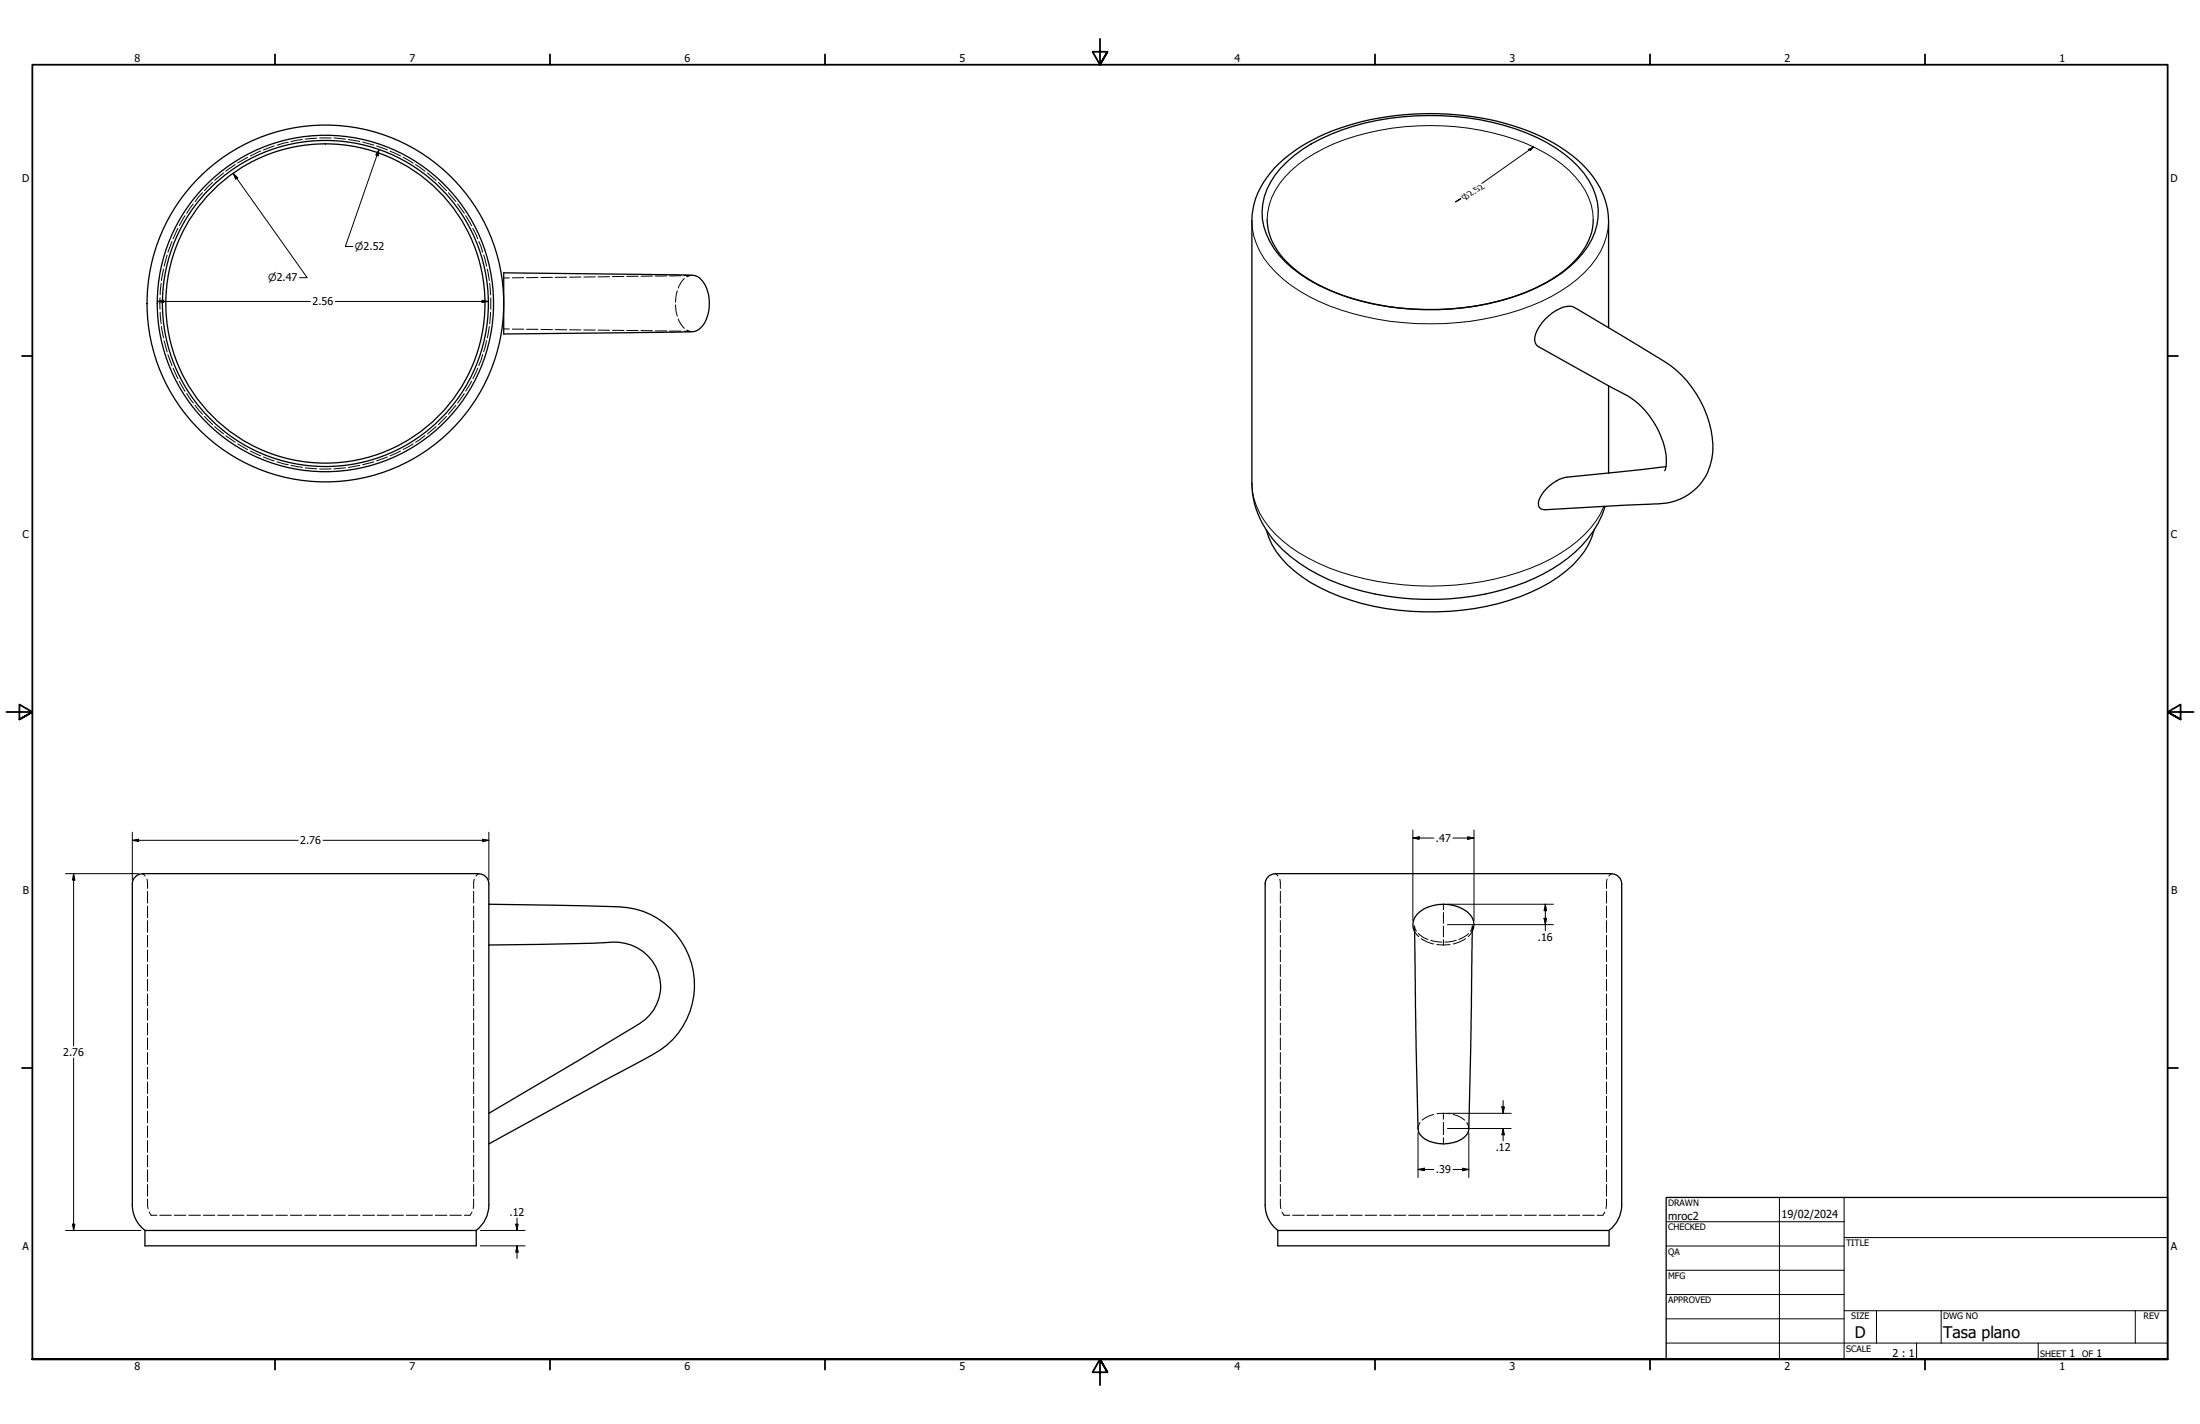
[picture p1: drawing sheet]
<svg xmlns="http://www.w3.org/2000/svg" width="864mm" height="559mm" viewBox="0 0 864 559" stroke-linecap="round" stroke-linejoin="round" font-family="sans-serif">
<!-- layer: Hidden (ANSI) -->
<g fill="none" stroke="#000" stroke-width=".39">
<path d="M102.4 59.2l-4.2 2M107.6 57.3l-4.2 1.6M113.2 55.8l-4.4 1.2M118.7 54.7l-4.5 .9M124.3 54.2l-4.5 .4M125.5 54.2h4.5M131.1 54.2l4.5 .4M136.8 54.7l4.4 .8M142.4 55.8l4.3 1.2M147.8 57.3l4.3 1.6M153.1 59.3l4.1 1.9M79.5 75.6l-2.9 3.5"/>
<path d="M83.4 71.6l-3.1 3.2M87.8 67.9l-3.5 2.9M92.3 64.6l-3.7 2.6M97.2 61.7l-3.9 2.2M158.2 61.7l4 2.3M163.1 64.6l3.7 2.6M167.8 67.9l3.4 2.9M172.1 71.6l3.2 3.2M176 75.6l2.9 3.5M67.5 94.7l-1.6 4.3M69.8 89.6l-1.9 4.1M72.6 84.6l-2.2 4"/>
<path d="M75.9 80l-2.6 3.7M179.6 80l2.6 3.7M182.8 84.6l2.3 4M185.6 89.6l1.9 4.1M188 94.7l1.5 4.3M62.8 116.8v4.5M63.2 111.2l-.3 4.5M64.2 105.6l-.8 4.4M65.6 100.1l-1.2 4.4M189.9 100.1l1.1 4.4M191.3 105.6l.8 4.4M192.2 111.2l.4 4.5"/>
<path d="M192.7 116.8v4.5M200 109l-2.3 .1M205.6 109h-4.5M211.2 108.9l-4.5 .1M216.9 108.8l-4.6 .1M222.4 108.8h-4.5M228 108.7l-4.4 .1M233.7 108.6l-4.5 .1M239.3 108.6h-4.5M240.4 108.5h4.5M250.5 108.4l-4.5 .1M256.1 108.3l-4.4 .1"/>
<path d="M261.7 108.3h-4.5M265.2 119.6l.7 4.5M265.9 114.1l-.7 4.5M267.3 108.2l-4.5 .1M268.5 108.2l2.7-.1-1.6 .5M268.7 109.3a8.2 8.2 0 0 0-2.4 3.7M62.9 122.5l.3 4.5M63.4 128.1l.8 4.5M64.4 133.7l1.2 4.4M65.9 139.2l1.6 4.2M189.5 139.1l-1.5 4.3M191 133.7l-1.1 4.3"/>
<path d="M192.1 128.1l-.8 4.5M192.6 122.5l-.4 4.5M197.7 129.1h2.3M201.1 129.2h4.5M206.7 129.2h4.5M212.3 129.3h4.6M217.9 129.3l4.5 .1M223.6 129.4l4.4 .1M229.2 129.5h4.5M234.8 129.5l4.5 .1M240.4 129.6l4.5 .1M246 129.7h4.5"/>
<path d="M251.7 129.7l4.4 .1M257.2 129.9h4.5M262.8 129.9l4.5 .1M266.3 125.2l1 2 1.4 1.6M269.6 129.5l1.6 .6-2.7-.1M67.9 144.5l1.9 4.1M70.4 149.6l2.2 3.9M73.3 154.4l2.6 3.8M76.6 159.1l2.9 3.5M178.9 159.1l-2.9 3.5M182.2 154.5l-2.6 3.7M185.1 149.6l-2.3 3.9"/>
<path d="M187.5 144.5l-1.9 4.1M80.3 163.4l3.1 3.2M84.3 167.4l3.5 2.8M88.6 171l3.7 2.5M93.3 174.2l3.9 2.3M98.2 177l4.2 1.9M103.4 179.3l4.2 1.5M152.1 179.3l-4.3 1.5M157.2 177l-4.1 1.9M162.2 174.2l-4 2.2M166.8 170.9l-3.7 2.6M171.2 167.4l-3.4 2.9"/>
<path d="M175.3 163.4l-3.2 3.2M108.8 181.2l4.4 1.2M114.2 182.6l4.5 .8M119.8 183.6l4.5 .4M125.5 184h4.5M135.6 183.6l-4.5 .4M141.2 182.6l-4.4 .9M146.7 181.2l-4.3 1.2M55.9 342.8l1.1 1M57.7 345l.2 3.6M57.9 349.8v4.6M57.9 355.5v4.6"/>
<path d="M185.9 349.8v4.6M185.9 355.5v4.6M186.2 345l-.3 3.6M187.9 342.8l-1 1M500.6 342.8l1 1M502.3 345l.3 3.6M502.6 349.8v4.6M502.6 355.5v4.6M566.6 354.8v2.2M566.6 358.1v4.2M630.6 349.8v4.6M630.6 355.5v4.6"/>
<path d="M630.9 345l-.3 3.6M632.6 342.8l-1 1M57.9 361.3v4.6M57.9 367v4.6M57.9 372.8v4.6M57.9 378.5v4.7M185.9 361.3v4.6M185.9 367v4.6M185.9 372.8v4.6M185.9 378.5v4.7M502.6 361.3v4.6M502.6 367v4.6"/>
<path d="M502.6 372.8v4.6M502.6 378.5v4.7M555.2 363.4l.8 2M555.2 365.5l1.7 2M556.8 366.3l2.1 1.7 1.7 .7M557.9 368.4l2.6 1.4 2.2 .6M561.6 369l4.4 .7M564 370.6l2.6 .2M566.6 363.4v4.3M566.6 368.7v2.1M569.2 370.6l-2.6 .2M571.6 369l-4.4 .7"/>
<path d="M575.3 368.4l-2.7 1.4-2.1 .6M576.5 366.3l-1.4 1.1-2.5 1.3M577.9 365.5l-1.6 2M578 363.4l-.8 2M630.6 361.3v4.6M630.6 367v4.6M630.6 372.8v4.6M630.6 378.5v4.7M57.9 384.3v4.6M57.9 390v4.7M57.9 395.8v4.6M185.9 384.3v4.6"/>
<path d="M185.9 390v4.7M185.9 395.8v4.6M502.6 384.3v4.6M502.6 390v4.7M502.6 395.8v4.6M630.6 384.3v4.6M630.6 390v4.7M630.6 395.8v4.6M57.9 401.5v4.6M57.9 407.3v4.6M57.9 413.1v4.5M57.9 418.8v4.6"/>
<path d="M185.9 401.5v4.6M185.9 407.3v4.6M185.9 413.1v4.5M185.9 418.8v4.6M502.6 401.5v4.6M502.6 407.3v4.6M502.6 413.1v4.5M502.6 418.8v4.6M630.6 401.5v4.6M630.6 407.3v4.6M630.6 413.1v4.5M630.6 418.8v4.6"/>
<path d="M57.9 424.6v4.5M57.9 430.3v4.6M57.9 436.1v4.5M185.9 424.6v4.5M185.9 430.3v4.6M185.9 436.1v4.5M502.6 424.6v4.5M502.6 430.3v4.6M502.6 436.1v4.5M562.8 437.3l-1.8 .6-2.8 1.6M566.6 436.9l-2.5 .2M566.6 436.9l2.6 .2"/>
<path d="M566.6 436.9v2.3M570.4 437.3l1.7 .5 2.8 1.7M630.6 424.6v4.5M630.6 430.3v4.6M630.6 436.1v4.5M57.9 441.8v4.6M57.9 447.5v4.7M57.9 453.3v4.6M57.9 459v4.7M185.9 441.8v4.6M185.9 447.5v4.7M185.9 453.3v4.6"/>
<path d="M185.9 459v4.7M502.6 441.8v4.6M502.6 447.5v4.7M502.6 453.3v4.6M502.6 459v4.7M557.4 440.5l-.6 1.3-.2 1.1M566.6 440.4v4.9M566.6 446.5v2.4M575.8 440.5l.6 1.2 .2 1.1M630.6 441.8v4.6M630.6 447.5v4.7M630.6 453.3v4.6"/>
<path d="M630.6 459v4.7M57.9 470.5l.2 3.8M57.9 464.8v4.6M58.5 475.6l.8 1.3h2.3M62.7 476.9h4.5M68.4 476.9h4.6M74.1 476.9h4.6M79.8 476.9h4.5M85.5 476.9h4.5M91.2 476.9h4.6M96.9 476.9h4.5M102.6 476.9h4.5"/>
<path d="M108.3 476.9h4.5M114 476.9h4.5M119.6 476.9h4.6M125.3 476.9h4.6M131 476.9h4.6M136.7 476.9h4.6M142.4 476.9h4.6M148.1 476.9h4.6M153.8 476.9h4.6M159.5 476.9h4.5M165.2 476.9h4.5M170.9 476.9h4.6"/>
<path d="M176.6 476.9h4.5M185.3 475.6l-.8 1.3h-2.3M185.9 464.8v4.6M185.9 470.5l-.2 3.8M502.6 470.5l.2 3.8M502.6 464.8v4.6M503.2 475.6l.8 1.3h2.3M507.4 476.9h4.5M513.1 476.9h4.6M518.8 476.9h4.6M524.5 476.9h4.5M530.2 476.9h4.5"/>
<path d="M535.9 476.9h4.5M541.6 476.9h4.5M547.2 476.9h4.6M553 476.9h4.5M558.6 476.9h4.6M564.3 476.9h4.6M570 476.9h4.6M575.7 476.9h4.6M581.4 476.9h4.6M587.1 476.9h4.5M592.8 476.9h4.5M598.5 476.9h4.6"/>
<path d="M604.2 476.9h4.5M609.9 476.9h4.5M615.6 476.9h4.5M621.3 476.9h4.5M630 475.6l-.8 1.3h-2.3M630.6 464.8v4.6M630.6 470.5l-.2 3.8"/>
</g>
<!-- layer: Visible (ANSI) -->
<g fill="none" stroke="#000" stroke-width=".51">
<path d="M505.3 63.4a71.1 71.1 0 0 1 35.3-16.2 106.8 106.8 0 0 1 62.8 6.8 44.3 44.3 0 0 1 21.8 19.5 23.7 23.7 0 0 1-4 26 57.9 57.9 0 0 1-27.3 17.1 108.9 108.9 0 0 1-68.2-1.2 53.1 53.1 0 0 1-25.6-17.9 23.7 23.7 0 0 1 .5-28.9zM497.4 86.2a25.4 25.4 0 0 0 10.1 18.8 73.2 73.2 0 0 0 34.9 14.9 105 105 0 0 0 60.5-6.9 41.8 41.8 0 0 0 20-17.2l.8-1.6a18.1 18.1 0 0 0 1.7-8M197.7 107.1l70.8 .8a9.6 9.6 0 0 1 6.1 1.2 15.1 15.1 0 0 1 2.7 16.1 6.9 6.9 0 0 1-8 5l-71.6 .9zM631.4 128.6v-41.9a32.5 32.5 0 0 0-12.5-24.2 80 80 0 0 0-40.9-16.7 109.3 109.3 0 0 0-60.2 7.8 48.1 48.1 0 0 0-24.1 22.2 27.1 27.1 0 0 0-2.3 10.9v102.8a37.3 37.3 0 0 0 15.1 28.9 82 82 0 0 0 42.7 16.2 101.6 101.6 0 0 0 56.7-9.4 48.8 48.8 0 0 0 23-23.1l1.2-3.4M631.4 151.4v34.3M654 183.1l-39.1 4.2a15.6 15.6 0 0 0-10.9 9.2 2.44 2.44 0 0 0 .3 2.6 2.44 2.44 0 0 0 2.4 .9l40.9-2.1a24.4 24.4 0 0 0 19.6-7.7 24.1 24.1 0 0 0 4.5-21.3 42.6 42.6 0 0 0-18.2-27l-35.5-21.3a7.7 7.7 0 0 0-7.1 1.2 17.4 17.4 0 0 0-8.4 10.5 3.3 3.3 0 0 0 1.4 3.7l29 16.2a33.2 33.2 0 0 1 21.2 29.5l-.6 3M497.1 208a36.1 36.1 0 0 0 17.2 20.5 96.2 96.2 0 0 0 54.6 11.4 85.9 85.9 0 0 0 42.9-13.6 33.9 33.9 0 0 0 13.9-18.3M51.9 346.8v126.1M55.9 342.9a4 4 0 0 0-4 4M55.9 342.8h132M187.9 342.9a4 4 0 0 1 4 4M191.9 354.8a997.1 997.1 0 0 1 54.4 1.4 30.7 30.7 0 0 1 25.9 25 30.7 30.7 0 0 1-15.7 32.4l-64.6 35.3"/>
<path d="M191.9 346.8v126.1M496.6 346.8v126.1M500.6 342.9a4 4 0 0 0-4 4M500.6 342.8h132M632.6 342.9a4 4 0 0 1 4 4M636.6 346.8v126.1M191.9 370.8l46-.9a17.8 17.8 0 0 1 20.8 21.7 18.5 18.5 0 0 1-9.7 11.4l-57.1 33.9M555.2 363.4l1.4 79.5a6.9 6.9 0 0 0 6.2 5.5 13.2 13.2 0 0 0 13-3.2l.6-1.1 .2-1.2 1.4-79.5M555.2 365.5a6.1 6.1 0 0 1 2.3-7.8 15.8 15.8 0 0 1 19.5 1.1 5.8 5.8 0 0 1 .9 6.7M51.9 472.9a12.5 12.5 0 0 0 5 9.9M191.9 472.9a12.5 12.5 0 0 1-5 9.9M496.6 472.9a12.5 12.5 0 0 0 5 9.9"/>
<path d="M636.6 472.9a12.5 12.5 0 0 1-5 9.9M56.9 482.9h130v6h-130zM501.6 482.9h130v6h-130z"/>
<circle cx="127.7" cy="119.1" r="62.6"/>
<circle cx="127.7" cy="119.1" r="64"/>
<circle cx="127.7" cy="119.1" r="66"/>
<circle cx="127.7" cy="119.1" r="70"/>
</g>
<!-- layer: Visible Narrow (ANSI) -->
<path d="M491.4 86.7a30.3 30.3 0 0 0 12.2 22.8 75 75 0 0 0 32.3 14.8 113.7 113.7 0 0 0 69.2-6 48.9 48.9 0 0 0 23.2-19.7 26.7 26.7 0 0 0 3.1-11.9M497.4 86.2a28.5 28.5 0 0 1 12.3-21.7 80.6 80.6 0 0 1 41.7-14.8 99.8 99.8 0 0 1 51.6 8.5 40.4 40.4 0 0 1 20.6 19.4l1 2.9 .8 5.7M491.4 189.5a30.2 30.2 0 0 0 12.2 22.8 78.6 78.6 0 0 0 37.1 15.9 112.7 112.7 0 0 0 64.2-7 49.6 49.6 0 0 0 23.4-19.6l1.3-2.9" fill="none" stroke="#000" stroke-width=".39"/>
<!-- layer: Hidden (ANSI) -->
<g fill="#000">
<circle cx="576.6" cy="442.8" r=".19"/>
<circle cx="576.6" cy="442.9" r=".19"/>
</g>
<!-- layer: Border (ANSI) -->
<g fill="none" stroke="#000" stroke-width=".7">
<path d="M431.8 15.2v10.2l-2.9-5.1h5.8l-2.9 5.1 2.9-5.1M107.9 21.3v4.1M215.9 21.3v4.1M323.8 21.3v4.1M539.8 21.3v4.1M647.7 21.3v4.1M755.6 21.3v4.1M8.6 139.7h4.1M850.9 139.7h4.1M2.5 279.4h10.2l-5.1-2.9v5.8l5.1-2.9-5.1 2.9M861.1 279.4h-10.2l5.1-2.9v5.8l-5.1-2.9 5.1 2.9M8.6 419.1h4.1"/>
<path d="M850.9 419.1h4.1M12.7 533.4v-508h838.2v508h-838.2h838.2M107.9 533.4v4.1M215.9 533.4v4.1M323.8 533.4v4.1M434.7 538.5l-2.9-5.1 2.9 5.1h-5.8l2.9-5.1v10.2M539.8 533.4v4.1M647.7 533.4v4.1M755.6 533.4v4.1"/>
</g>
<!-- layer: Title (ANSI) -->
<g fill="none" stroke="#000" stroke-width=".39">
<path d="M654 479.4h69.9M698.5 469.9v63.5M723.9 469.9v63.5M654 488.9h69.9M654 498.5h69.9M723.9 485.6h127M654 508h69.9M654 517.5h69.9M723.9 514.3h127M736.6 514.3v12.7M762 514.3v12.7M838.2 514.3v12.7"/>
<path d="M654 527h196.9M752.3 527v6.4M800.1 527v6.4"/>
</g>
<path d="M654 469.9h196.9v63.5h-196.9z" fill="none" stroke="#000" stroke-width=".51"/>
<!-- layer: Dimension (ANSI) -->
<g fill="none" stroke="#000" stroke-width=".39">
<path d="M148.8 58.7l-.3 2.5-1-.4zM148.8 58.7l-13.2 38h3M600 58.6l2-.9-1.2 1.3zM602 57.7l-20.3 14.3M91.5 68l1.8 1.8-.8 .6zM91.5 68l29.1 41h-3M573.3 77.9l-1.9 1.3 2.1-1.2M61.7 118.3l2.6-.5v.9zM61.7 118.3h60.2M131.6 118.3h60.2M189.2 117.8l2.6 .5-2.6 .4zM51.9 329.8l2.5-.5v1z"/>
<path d="M51.9 329.8h65.1M51.9 326.6v18.6M126.8 329.8h65.1M189.4 329.3l2.5 .5-2.5 .5zM191.9 326.6v18.6M554.6 328.9l2.5-.5v1zM554.6 328.9h8.3M554.6 325.7v35.6M570.4 328.9h8.2M576.1 328.4l2.5 .5-2.5 .5zM578.6 325.7v35.6M25.7 342.8h28.7"/>
<path d="M28.9 342.8l.5 2.6h-1zM28.9 342.8v67.7M568.2 354.8h41.6M606.6 354.8l.5 2.6h-1zM606.6 354.8v10.5M568.2 362.8h41.6M606.1 360.4h1l-.5 2.4zM28.9 415.2v67.7M568.2 436.9h25M589.5 434.3h1l-.5 2.6zM590 431.9v5M556.6 458.9l2.5-.5v1z"/>
<path d="M556.6 458.9h6.3M556.6 444.5v17.6M568.2 442.8h25M570.4 458.9h6.2M574.1 458.4l2.5 .5-2.5 .5zM576.6 444.5v17.6M590 442.8l.5 2.5h-1zM590 442.8v4.9M202.9 478v4.9M25.7 482.9h29.6M28.4 480.4h1l-.5 2.5zM188.5 482.9h17.6"/>
<path d="M188.5 488.9h17.6M202.4 480.4h1l-.5 2.5zM202.9 488.9l.5 2.5h-1zM202.9 488.9v4.9"/>
</g>
<g fill="#000">
<path d="M600 58.6l2-.9-1.2 1.3zM91.5 68l1.8 1.8-.8 .6zM148.8 58.7l-.3 2.5-1-.4zM61.7 118.3l2.6-.5v.9zM189.2 117.8l2.6 .5-2.6 .4zM51.9 329.8l2.5-.5v1zM189.4 329.3l2.5 .5-2.5 .5zM554.6 328.9l2.5-.5v1zM576.1 328.4l2.5 .5-2.5 .5zM28.9 342.8l.5 2.6h-1zM606.6 354.8l.5 2.6h-1zM606.1 360.4h1l-.5 2.4z"/>
<path d="M589.5 434.3h1l-.5 2.6zM556.6 458.9l2.5-.5v1zM574.1 458.4l2.5 .5-2.5 .5zM590 442.8l.5 2.5h-1zM28.4 480.4h1l-.5 2.5zM202.4 480.4h1l-.5 2.5zM202.9 488.9l.5 2.5h-1z"/>
</g>
<g font-size="6.3">
<text x="728.1" y="524.9">D</text>
<text x="762.8" y="525">Tasa plano</text>
</g>
<g font-size="4.3">
<text x="654.8" y="478.6">mroc2</text>
<text x="699.3" y="478">19/02/2024</text>
</g>
<g font-size="4.2">
<text x="52.8" y="24.4">8</text>
<text x="160.8" y="24.4">7</text>
<text x="268.7" y="24.4">6</text>
<text x="376.7" y="24.4">5</text>
<text x="484.6" y="24.4">4</text>
<text x="592.6" y="24.4">3</text>
<text x="700.5" y="24.4">2</text>
<text x="808.5" y="24.4">1</text>
<text x="8.8" y="71.4">D</text>
<text x="852" y="71.4">D</text>
<text x="122.7" y="119.8">2.56</text>
<text x="8.9" y="211.1">C</text>
<text x="852.2" y="211.1">C</text>
<text x="117.9" y="331.3">2.76</text>
<text x="563.7" y="330.4">.47</text>
<text x="9" y="350.8">B</text>
<text x="852.2" y="350.8">B</text>
<text x="603.7" y="369.2">.16</text>
<text x="24.8" y="414.4">2.76</text>
<text x="587.1" y="451.6">.12</text>
<text x="563.7" y="460.4">.39</text>
<text x="200" y="477.2">.12</text>
<text x="8.9" y="490.5">A</text>
<text x="852.2" y="490.5">A</text>
<text x="742.9" y="532.6">2 : 1</text>
<text x="812.4" y="532.6">1</text>
<text x="823" y="532.6">1</text>
<text x="52.8" y="537.5">8</text>
<text x="160.8" y="537.5">7</text>
<text x="268.7" y="537.5">6</text>
<text x="376.7" y="537.5">5</text>
<text x="484.6" y="537.5">4</text>
<text x="592.6" y="537.5">3</text>
<text x="700.5" y="537.5">2</text>
<text x="808.5" y="537.5">1</text>
</g>
<g font-size="3.9">
<text x="139.3" y="98.2">⌀2.52</text>
<text x="105.2" y="110.4">⌀2.47</text>
</g>
<g font-size="3.5">
<text x="654.8" y="473.2">DRAWN</text>
<text x="654.8" y="482.8">CHECKED</text>
<text x="724.7" y="488.9">TITLE</text>
<text x="654.8" y="492.3">QA</text>
<text x="654.8" y="501.8">MFG</text>
<text x="654.8" y="511.4">APPROVED</text>
<text x="726.7" y="517.7">SIZE</text>
<text x="762.8" y="517.7">DWG NO</text>
<text x="841.4" y="517.7">REV</text>
<text x="724.7" y="530.4">SCALE</text>
<text x="800.9" y="532.6">SHEET</text>
<text x="817.4" y="532.6">OF</text>
</g>
<text font-size="3.2" x="575.1" y="78.3" transform="rotate(-30 575.1 78.3)">⌀2.52</text>
</svg>
